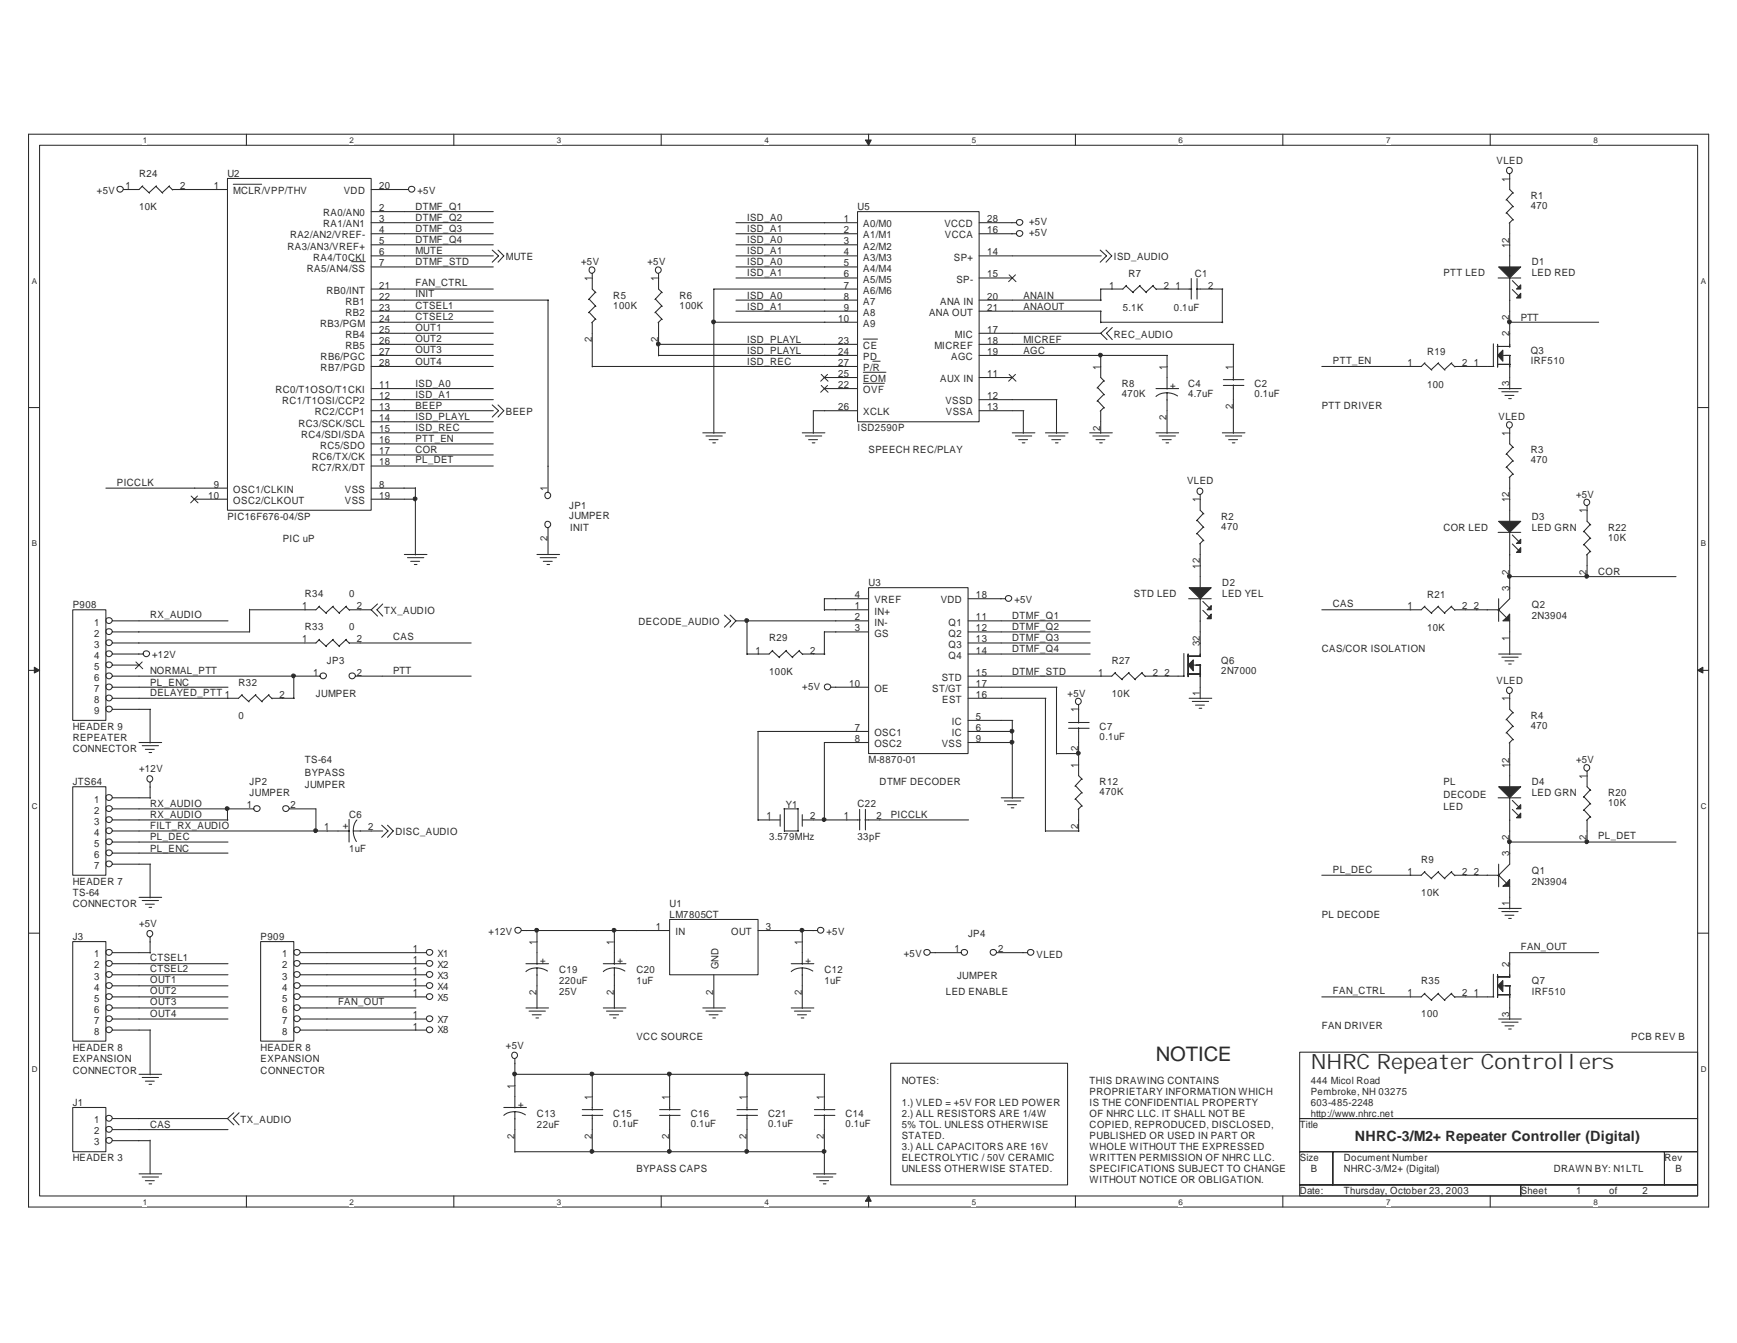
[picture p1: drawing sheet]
<svg xmlns="http://www.w3.org/2000/svg" width="279mm" height="216mm" viewBox="0 0 279 216" stroke-linecap="round" stroke-linejoin="round" font-family="sans-serif">
<path d="M4.6 21.6h270.2v172.4h-270.2zM6.4 23.4h266.7v168.9h-266.7z" fill="none" stroke="#31282a" stroke-width=".17"/>
<g fill="#fff">
<path d="M23 21.8h.6v1.5h-.6z"/>
<path d="M23 192.5h.6v1.5h-.6z"/>
</g>
<path d="M39.6 21.6v1.8M39.6 192.3v1.7" fill="none" stroke="#31282a" stroke-width=".17"/>
<g fill="#fff">
<path d="M56.2 21.8h.7v1.5h-.7z"/>
<path d="M56.2 192.5h.7v1.5h-.7z"/>
</g>
<path d="M73 21.6v1.8M73 192.3v1.7" fill="none" stroke="#31282a" stroke-width=".17"/>
<g fill="#fff">
<path d="M89.6 21.8h.7v1.5h-.7z"/>
<path d="M89.6 192.5h.7v1.5h-.7z"/>
</g>
<path d="M106.4 21.6v1.8M106.4 192.3v1.7" fill="none" stroke="#31282a" stroke-width=".17"/>
<g fill="#fff">
<path d="M123 21.8h.6v1.5h-.6z"/>
<path d="M123 192.5h.6v1.5h-.6z"/>
</g>
<path d="M139.7 21.6v1.8M139.7 192.3v1.7" fill="none" stroke="#31282a" stroke-width=".17"/>
<g fill="#31282a" stroke="#31282a" stroke-width=".16">
<path d="M139.2 22.5h.9l-.4 .9z"/>
<path d="M139.7 192.3l.4 .8h-.9z"/>
</g>
<g fill="#fff">
<path d="M156.3 21.8h.7v1.5h-.7z"/>
<path d="M156.3 192.5h.7v1.5h-.7z"/>
</g>
<path d="M173 21.6v1.8M173 192.3v1.7" fill="none" stroke="#31282a" stroke-width=".17"/>
<g fill="#fff">
<path d="M189.6 21.8h.7v1.5h-.7z"/>
<path d="M189.6 192.5h.7v1.5h-.7z"/>
</g>
<path d="M206.3 21.6v1.8M206.3 192.3v1.7" fill="none" stroke="#31282a" stroke-width=".17"/>
<g fill="#fff">
<path d="M222.9 21.8h.7v1.5h-.7z"/>
<path d="M222.9 192.5h.7v1.5h-.7z"/>
</g>
<path d="M239.7 21.6v1.8M239.7 192.3v1.7" fill="none" stroke="#31282a" stroke-width=".17"/>
<g fill="#fff">
<path d="M256.3 21.8h.7v1.5h-.7z"/>
<path d="M256.3 192.5h.7v1.5h-.7z"/>
<path d="M5.1 44.4h.8v1.5h-.8z"/>
<path d="M273.6 44.4h.7v1.5h-.7z"/>
<path d="M5.1 86.6h.8v1.4h-.8z"/>
<path d="M273.6 86.6h.8v1.4h-.8z"/>
</g>
<path d="M4.6 65.5h1.8M273.1 65.5h1.7" fill="none" stroke="#31282a" stroke-width=".17"/>
<g fill="#fff">
<path d="M5.1 128.8h.9v1.5h-.9z"/>
<path d="M273.6 128.8h.9v1.5h-.9z"/>
</g>
<path d="M4.6 107.8h1.8M273.1 107.8h1.7" fill="none" stroke="#31282a" stroke-width=".17"/>
<g fill="#31282a" stroke="#31282a" stroke-width=".16">
<path d="M5.5 107.3l.9 .5-.9 .4z"/>
<path d="M273.1 107.8l.8-.5v.9z"/>
</g>
<g fill="#fff">
<path d="M5.1 171.1h.9v1.4h-.9z"/>
<path d="M273.6 171.1h.9v1.4h-.9z"/>
</g>
<g fill="none" stroke="#31282a" stroke-width=".17">
<path d="M22.9 30l1.2 1.1M23 29.9l-.6 .6h-2.5M25.1 30l1.1 1.1M25.2 29.9l-1.2 1.1M27.2 30l.6 .6M27.3 29.9l-1.2 1.1M27.7 30.5h8.9M36.6 28.7h23.1v53.3h-23.1zM59.7 35.8h19.6M59.7 30.5h6M59.7 37.6h19.6M59.7 39.4h19.6"/>
<path d="M59.7 34h19.6M118.4 35.8h19.5M118.4 37.6h19.5M118.4 39.4h19.5M137.9 34h19.6v33.8h-19.6zM157.5 35.8h6M157.5 37.6h6M242.3 32.1l1.1 1.2M242.3 34.2l1.1 1.2M242.8 28v2.5l.6 .6M242.8 35.8v7.2M243.3 31l-1.1 1.2"/>
<path d="M243.3 33.2l-1.1 1.1M243.3 35.3l-.5 .6M59.7 57.1h19.6M59.7 58.9h19.6M59.7 46.5h19.6M59.7 41.1h19.6M59.7 42.9h19.6M59.7 48.2h28.5M59.7 55.4h19.6M59.7 50h19.6M59.7 53.6h19.6M59.7 51.8h19.6"/>
<path d="M79.2 40.2l1 .9-1 1.1M80.1 40.2l.9 .9-.9 1.1M88.2 48.2v30.9M94.8 48.1l1.1 1.2M94.8 50.2l1.1 1.2M95.3 44v2.5l.6 .6M95.3 51.8v7.2M95.3 58.9h42.6M95.8 47l-1.1 1.2M95.8 49.2l-1.1 1.1M95.8 51.3l-.6 .6M105.4 48.1l1.1 1.2"/>
<path d="M105.4 50.2l1.1 1.2M105.9 44v2.5l.6 .6M105.9 51.8v5.4M105.9 57.1h32M105.9 55.4h32M106.4 47l-1.1 1.2M106.4 49.2l-1.1 1.1M106.4 51.3l-.6 .6M114.8 51.8h23.1M118.4 41.1h19.5M118.4 42.9h19.5M118.4 44.7h19.5"/>
<path d="M118.4 48.2h19.5M118.4 50h19.5M137.9 46.5h-23.1v23.2M157.5 57.1h30.3M157.5 41.1h19.6M157.5 44.7h5.3M157.5 48.2h19.6M157.5 55.4h41M157.5 50h19.6M157.5 53.6h19.6M177 40.2l1 .9-1 1.1M177.1 57.1v3.6l.5 .6"/>
<path d="M177.1 50v1.9M177.1 51.8h19.6M177.9 40.2l.9 .9-.9 1.1M178.1 52.6l-1 1 1 1M178.9 52.6l-.9 1 .9 1M181.1 46l1.2 1.1M181.2 45.9l-.6 .6h-3.5v1.8M183.3 46l1.1 1.1M183.4 45.9l-1.2 1.1M185.4 46l.6 .6M185.5 45.9l-1.2 1.1M185.9 46.5h5.8"/>
<path d="M187.7 57.1v5.5M191.6 44.8v3.3M192.5 46.5h4.2M192.5 44.8v3.3M196.6 46.5v5.4M198.4 55.4v5.7M229.1 58.4l1.2 1.1M229.2 58.3l-.6 .6h-16M231.3 58.4l1.1 1.1M231.4 58.3l-1.2 1.1M233.4 58.4l.6 .6M233.5 58.3l-1.2 1.1"/>
<path d="M233.9 58.9h6.4M240.2 55.3v3.6M240.8 55.7h2M240.9 55.4v3.6M240.9 58.6h2M241 44.7h3.6M241.7 57.1h1.2M242.8 44.7v11.1M242.8 57.1v5.5M242.8 51.8h14.3M243.3 45.1l1 1M243.3 46.6l1 1"/>
<path d="M17 78.5h19.6M59.7 69.6h19.6M59.7 62.5h19.6M59.7 66h19.6M59.7 64.2h19.6M59.7 78.5h7.1M59.7 67.8h19.6M59.7 71.4h19.6M59.7 73.1h19.6M59.7 74.9h19.6M66.8 78.4v10.8M79.2 65.1l1 .9-1 1"/>
<path d="M80.1 65.1l.9 .9-.9 1M113 69.6h3.7M113.6 70.1h2.6M114.1 70.7h1.4M114.7 71.2h.4M129 69.6h3.7M129.6 70.1h2.6M130.1 70.7h1.4M130.7 71.2h.4M132.6 62.5h5.3M132.6 60.7h5.3M137.9 66h-7.1v3.7"/>
<path d="M157.5 66h7.2M157.5 64.2h12.5M157.5 60.7h5.3M162.8 69.6h3.7M163.3 70.1h2.7M163.8 70.7h1.5M164.4 71.2h.5M164.6 66v3.7M168.2 69.6h3.6M168.7 70.1h2.6M169.2 70.7h1.4M169.8 71.2h.4"/>
<path d="M169.9 64.2v5.5M175.3 69.6h3.6M175.8 70.1h2.6M176.3 70.7h1.4M176.5 62.3l1.1 1.2M176.5 64.4l1.1 1.2M176.9 71.2h.4M177.1 66v3.7M177.6 61.2l-1.1 1.2M177.6 63.4l-1.1 1.1M177.6 65.5l-.6 .6M185.9 69.6h3.7"/>
<path d="M185.9 62.5h3.7M186.5 70.1h2.6M187 70.7h1.4M187.6 71.2h.4M187.7 63.1v6.6M189.4 63.7a3 3 0 0 0-3.5 0M193.1 79.6v2.4l.5 .6M196.6 69.6h3.7M196.8 62h3.3M196.8 61h3.3M197.1 70.1h2.6M197.6 70.7h1.5"/>
<path d="M198.2 71.2h.4M198.4 61.9v7.8M241.1 62.5h3.6M241.6 63h2.6M242.1 63.6h1.4M242.3 73l1.1 1.2M242.3 75.1l1.1 1.2M242.7 64.1h.4M242.8 68.9v2.5l.6 .6M242.8 76.7v7.2M243.3 71.9l-1.1 1.2M243.3 74.1l-1.1 1.1"/>
<path d="M243.3 76.2l-.5 .6M11.7 98h5.3v17.8h-5.3zM18.1 99.8h18.6M31.3 80.3h5.3M40.1 97.9v3.7h-22M51.3 97.5l1.2 1.1M51.4 97.4l-.6 .6h-10.7M53.5 97.5l1.1 1.1M53.6 97.4l-1.2 1.1M55.6 97.5l.6 .6M55.7 97.4l-1.2 1.1M56.1 98h3.7"/>
<path d="M59.7 80.3h7.2M60.7 97.1l-1 .9 1 1M61.6 97.1l-1 .9 1 1M65 89.1h3.7M65.5 89.6h2.7M66.1 90.2h1.4M66.6 90.7h.5M86.4 89.1h3.6M86.9 89.6h2.6M87.4 90.2h1.4M88 90.7h.4M88.2 84.9v4.2"/>
<path d="M116.5 98.9l1 .9-1 1M117.4 98.9l1 .9M118.4 99.8l-1 1M118.4 99.8h21.3M120.2 99.8v5.4M132.6 98h7.1M139.7 94.5h16v26.6h-16zM139.7 96.3h-7.1v1.8M155.7 96.3h6M155.7 99.8h19.7M191.2 96.3h3.6M192.5 83.6l1.1 1.2"/>
<path d="M192.5 85.8l1.1 1.1M193.1 87.4v7.2M193.1 96.3v9.3M193.5 96.7l1 1M193.5 98.1l1 1M193.6 82.5l-1.1 1.2M193.6 84.7l-1.1 1.1M193.6 86.9l-.6 .5M229.1 97.5l1.2 1.1M229.2 97.4l-.6 .6h-16M231.3 97.5l1.1 1.1M231.4 97.4l-1.2 1.1"/>
<path d="M233.4 97.5l.6 .6M233.5 97.4l-1.2 1.1M233.9 98h7.2l1.3 1.4M241 85.6h3.6M241.1 96.3v3.6M242.8 85.6v10.7l-1.8 1.8M242.8 99.8v5.4M242.8 92.7h26.8M243.3 86l1 1M243.3 87.4l1 1.1M254.8 85.4l1.1 1.2M254.8 87.5l1.1 1.2"/>
<path d="M255.3 81.4v2.4l.6 .6M255.3 89.1v3.7M255.8 84.3l-1.1 1.2M255.8 86.5l-1.1 1.1M255.8 88.6l-.6 .6M18.1 105.1h4.9M18.1 110.5h18.6M18.1 108.7h33.4M18.1 106.9h4.3M18.1 114h6.1M22.4 119.4h3.6M22.9 119.9h2.6"/>
<path d="M24.1 114v5.5M38.9 111.7l1.2 1.1M39 111.7l-.6 .6h-20.3M41.1 111.7l1.1 1.1M41.2 111.7l-1.2 1.1M43.2 111.7l.6 .6M43.3 111.7l-1.2 1.1M43.7 112.3h3.6M47.3 108.6v3.7M51.3 102.9l1.2 1.1M51.4 102.8l-.6 .6h-32.7M53.5 102.9l1.1 1.1"/>
<path d="M53.6 102.8l-1.2 1.1M55.6 102.9l.6 .5M55.7 102.8l-1.2 1.1M56.1 103.4h19.7M57.2 108.7h18.6M124.2 104.6l1.2 1.1M124.3 104.5l-.6 .6h-3.5M126.4 104.6l1.1 1.1M126.5 104.5l-1.2 1.2M128.5 104.6l.6 .6M128.6 104.5l-1.2 1.2M129 105.1h3.7"/>
<path d="M133.7 110.5h6M139.7 119.4h-7.1v12.5M139.7 117.6h-17.8v14.3M139.7 101.6h-7.1v3.6M155.7 112.3h12.5M155.7 119.4h7.2M155.7 105.1h19.7M155.7 110.5h14.3M155.7 103.4h19.7M155.7 117.6h7.2M155.7 101.6h19.7M155.7 115.8h7.2"/>
<path d="M162.8 115.8v12.5M168.2 112.3v21.4M169.9 110.5v10.7M171.9 117.1h3.3M171.9 116.1h3.3M173.5 113.4v2.8M173.5 117v7.7l.6 .6M179.3 108.2l1.2 1.1M179.4 108.1l-.6 .6h-23.1M181.5 108.2l1.1 1.1M181.6 108.1l-1.2 1.1M183.7 108.2l.5 .6"/>
<path d="M183.7 108.1l-1.1 1.1M184.2 108.7h6.3M190.4 105.1v3.6M191 105.5h2.1M191.1 105.1v3.7M191.1 108.4h2M191.3 112.3h3.6M191.8 112.8h2.6M192 106.9h1.1M192.3 113.4h1.4M192.9 113.9h.4M193.1 106.9v5.4"/>
<path d="M241.1 105.1h3.6M241.6 105.7h2.6M242.1 106.2h1.4M242.3 115.6l1.1 1.2M242.3 117.8l1.1 1.1M242.7 106.8h.4M242.8 111.6v2.4l.6 .6M242.8 119.4v7.2M243.3 114.5l-1.1 1.2M243.3 116.7l-1.1 1.1M243.3 118.9l-.5 .6M11.7 126.5h5.3v14.2h-5.3z"/>
<path d="M18.1 128.3h6.1M18.1 131.8h18.6M18.1 130h22.7M18.1 133.6h38.1M18.1 135.4h18.6M18.1 137.1h18.6M18.1 138.9h6.1M23.4 120.5h1.4M24 121h.4M24.1 125.8v2.5M24.1 138.9v5.4M36.6 130v1.9"/>
<path d="M46.6 130h4.2v3.7M56.1 131.7v3.7M56.8 133.6h4.8M57.4 131.8a3 3 0 0 0-.1 3.5M61.4 132.7l1 .9-1 1M62.3 132.7l1 .9-1 1M121.9 131.8h3.6M125.5 131v1.8M126.1 130h2.3M126.2 133.6h2.3M126.2 130v3.7M128.4 129.9v3.7"/>
<path d="M129 131.8h9.4M129 131v1.8M138.3 130.1v3.3M139.1 131.8h16.7M139.2 130.1v3.3M161.1 128.3h3.6M161.6 128.8h2.6M162.1 129.4h1.4M162.7 129.9h.4M168.2 133.6h5.4M169.9 121.1h3.7M173 126.3l1.1 1.2"/>
<path d="M173 128.4l1.1 1.2M173.5 130v3.7M174 125.2l-1.1 1.2M174 127.4l-1.1 1.1M174 129.5l-.6 .6M241 128.3h3.6M241.1 138.9v3.7M242.8 128.3v10.6l-1.8 1.9M242.8 135.4h26.8M243.3 128.7l1 1M243.3 130.1l1 1M254.8 128.1l1.1 1.2"/>
<path d="M254.8 130.2l1.1 1.2M255.3 124v2.5l.6 .6M255.3 131.8v3.7M255.8 127l-1.1 1.2M255.8 129.2l-1.1 1.1M255.8 131.3l-.6 .6M4.6 150h1.8M11.7 151.4h5.3v16h-5.3zM18.1 153.1h6.1M18.1 156.7h18.6M18.1 154.9h18.6M18.1 158.5h18.6"/>
<path d="M22.4 144.3h3.6M22.9 144.8h2.6M23.4 145.4h1.4M24 145.9h.4M24.1 150.7v2.5M41.9 151.4h5.4v16h-5.4zM48.4 153.1h20.2M48.4 156.7h20.2M48.4 154.9h20.2M48.4 158.5h20.2M83.9 149.6h23.8M84.6 154.9h3.6"/>
<path d="M86.4 149.6v5.4M86.4 155.6v6.5M88.1 156.1a3 3 0 0 0-3.5 .1M97 154.9h3.7M98.8 149.6v5.4M98.8 155.6v6.5M100.5 156.1a3 3 0 0 0-3.5 .1M107.7 147.8h14.2v8.9h-14.2zM114.8 156.7v5.3M121.9 149.6h9.6M127.3 154.9h3.6M129 149.6v5.4"/>
<path d="M129 155.6v6.5M130.7 156.1a3 3 0 0 0-3.4 .1M149.7 153.1h4.9M160.4 153.1h4.9M229.1 140.2l1.2 1.1M229.1 159.8l1.2 1.1M229.2 140.1l-.6 .6h-16M229.2 159.7l-.6 .6h-16M231.3 140.2l1.1 1.1M231.3 159.8l1.1 1.1M231.4 140.1l-1.2 1.1M231.4 159.7l-1.2 1.1"/>
<path d="M233.4 140.2l.6 .6M233.4 159.8l.6 .5M233.5 140.1l-1.2 1.1M233.5 159.7l-1.2 1.1M233.9 140.7h7.2l1.3 1.4M240.2 156.6v3.7M240.8 157h2M240.9 156.7v3.6M240.9 159.9h2M241.1 146h3.6M241.6 146.5h2.6M241.7 158.5h1.2"/>
<path d="M242.1 147.1h1.4M242.7 147.6h.4M242.8 142.5v3.6M242.8 158.5v5.4M257.1 153.1h-14.3v4M273.1 150h1.7M11.7 178h5.3v7.2h-5.3zM18.1 162h18.6M18.1 163.8h18.6M18.1 179.8h18.5M18.1 160.3h18.6M18.1 165.6h6.1"/>
<path d="M22.4 172.7h3.6M22.9 173.2h2.6M23.4 173.8h1.4M24 174.3h.4M24.1 165.6v7.2M36.6 179.8l1 1M37.6 178.9l-1 .9M38.5 178.9l-1 .9 1 1M48.4 162h18.5M48.4 163.8h20.2M48.4 160.3h20.2M48.4 165.6h20.2"/>
<path d="M81 178h3.7M82.8 170.3v7.8M82.8 178.7v6.5M82.8 172.7h49.9M84.5 179.2a3 3 0 0 0-3.5 .1M84.6 162h3.6M85.1 162.5h2.6M85.6 163.1h1.5M86.2 163.6h.4M93.7 179.3h3.3M93.7 178.4h3.3M95.3 172.7v5.8"/>
<path d="M95.3 179.2v6M97 162h3.7M97.6 162.5h2.6M98.1 163.1h1.4M98.7 163.6h.4M106.1 179.3h3.3M106.1 178.4h3.3M107.7 172.7v5.8M107.7 179.2v6M113 162h3.7M113.6 162.5h2.6M114.1 163.1h1.4"/>
<path d="M114.7 163.6h.4M118.5 179.3h3.3M118.5 178.4h3.3M120.2 172.7v5.8M120.2 179.2v6M127.3 162h3.6M127.8 162.5h2.6M128.3 163.1h1.4M128.9 163.6h.4M131 179.3h3.3M131 178.4h3.3M132.6 172.7v5.8"/>
<path d="M132.6 179.2v9.6M143.3 170.9h28.4v19.6h-28.4zM209.1 169.2h64v10.6h-64zM209.1 179.8h64v5.4h-64zM233.9 160.3h6.4M241.1 163.8h3.6M241.6 164.3h2.6M242.1 164.9h1.4M242.7 165.4h.4M18.1 181.6h18.6M18.1 183.4h6M22.4 188.7h3.6"/>
<path d="M22.9 189.2h2.6M23.4 189.8h1.4M24 190.3h.4M24.1 183.3v5.4M82.8 185.2h49.9M130.8 188.7h3.7M131.3 189.2h2.7M131.8 189.8h1.5M132.4 190.3h.5M209.1 185.2h5.3v5.3h-5.3zM209.1 190.5h35.5v1.8h-35.5zM214.4 185.2h53.3v5.3h-53.3z"/>
<path d="M244.6 190.5h28.5v1.8h-28.5zM267.7 185.2h5.4v5.3h-5.4z"/>
<circle cx="19.3" cy="30.4" r=".5"/>
<circle cx="66.2" cy="30.4" r=".5"/>
<circle cx="164" cy="37.5" r=".5"/>
<circle cx="164" cy="35.7" r=".5"/>
<circle cx="242.8" cy="27.4" r=".5"/>
<circle cx="95.2" cy="43.4" r=".5"/>
<circle cx="105.9" cy="43.4" r=".5"/>
<circle cx="88.1" cy="79.6" r=".5"/>
<circle cx="193" cy="79" r=".5"/>
<circle cx="242.8" cy="68.3" r=".5"/>
<circle cx="17.6" cy="99.8" r=".5"/>
<circle cx="88.1" cy="84.3" r=".5"/>
<circle cx="162.2" cy="96.2" r=".5"/>
<circle cx="255.2" cy="80.7" r=".5"/>
<circle cx="17.6" cy="114" r=".5"/>
<circle cx="17.6" cy="108.6" r=".5"/>
<circle cx="17.6" cy="112.2" r=".5"/>
<circle cx="17.6" cy="101.5" r=".5"/>
<circle cx="17.6" cy="106.9" r=".5"/>
<circle cx="17.6" cy="103.3" r=".5"/>
<circle cx="17.6" cy="105.1" r=".5"/>
<circle cx="17.6" cy="110.4" r=".5"/>
<circle cx="23.6" cy="105.1" r=".5"/>
<circle cx="52" cy="108.6" r=".5"/>
<circle cx="56.7" cy="108.6" r=".5"/>
<circle cx="133.1" cy="110.4" r=".5"/>
<circle cx="173.4" cy="112.8" r=".5"/>
<circle cx="242.8" cy="111" r=".5"/>
<circle cx="17.6" cy="131.8" r=".5"/>
<circle cx="17.6" cy="138.9" r=".5"/>
<circle cx="17.6" cy="133.5" r=".5"/>
<circle cx="17.6" cy="130" r=".5"/>
<circle cx="17.6" cy="137.1" r=".5"/>
<circle cx="17.6" cy="135.3" r=".5"/>
<circle cx="17.6" cy="128.2" r=".5"/>
<circle cx="24.1" cy="125.2" r=".5"/>
<circle cx="41.3" cy="130" r=".5"/>
<circle cx="46" cy="130" r=".5"/>
<circle cx="255.2" cy="123.4" r=".5"/>
<circle cx="17.6" cy="153.1" r=".5"/>
<circle cx="17.6" cy="158.4" r=".5"/>
<circle cx="17.6" cy="156.7" r=".5"/>
<circle cx="17.6" cy="154.9" r=".5"/>
<circle cx="24.1" cy="150.1" r=".5"/>
<circle cx="47.8" cy="153.1" r=".5"/>
<circle cx="47.8" cy="158.4" r=".5"/>
<circle cx="47.8" cy="156.7" r=".5"/>
<circle cx="47.8" cy="154.9" r=".5"/>
<circle cx="69.1" cy="153.1" r=".5"/>
<circle cx="69.1" cy="158.4" r=".5"/>
<circle cx="69.1" cy="156.7" r=".5"/>
<circle cx="69.1" cy="154.9" r=".5"/>
<circle cx="83.3" cy="149.5" r=".5"/>
<circle cx="132" cy="149.5" r=".5"/>
<circle cx="149.1" cy="153.1" r=".5"/>
<circle cx="155.1" cy="153.1" r=".5"/>
<circle cx="159.8" cy="153.1" r=".5"/>
<circle cx="165.8" cy="153.1" r=".5"/>
<circle cx="17.6" cy="165.5" r=".5"/>
<circle cx="17.6" cy="163.8" r=".5"/>
<circle cx="17.6" cy="162" r=".5"/>
<circle cx="17.6" cy="179.8" r=".5"/>
<circle cx="17.6" cy="160.2" r=".5"/>
<circle cx="47.8" cy="165.5" r=".5"/>
<circle cx="47.8" cy="163.8" r=".5"/>
<circle cx="47.8" cy="162" r=".5"/>
<circle cx="47.8" cy="160.2" r=".5"/>
<circle cx="69.1" cy="163.8" r=".5"/>
<circle cx="69.1" cy="165.5" r=".5"/>
<circle cx="69.1" cy="160.2" r=".5"/>
<circle cx="82.7" cy="169.6" r=".5"/>
<circle cx="17.6" cy="181.5" r=".5"/>
<circle cx="17.6" cy="183.3" r=".5"/>
</g>
<g fill="#31282a" stroke="#31282a" stroke-width=".17">
<path d="M241.1 83.8h3.5l-1.8 1.8z" fill-rule="evenodd"/>
<path d="M243.9 87.4l.7-.7v.7z" fill-rule="evenodd"/>
<path d="M244.6 88v.8h-.7z" fill-rule="evenodd"/>
<path d="M242.8 98.7v1.1h-1.1z" fill-rule="evenodd"/>
<path d="M191.1 106.9l.9-.8v1.8z" fill-rule="evenodd"/>
<path d="M242.8 141.4v1.1h-1.1z" fill-rule="evenodd"/>
<path d="M241.7 56.3v1.8l-.8-1z" fill-rule="evenodd"/>
<path d="M191.3 94.5h3.5l-1.7 1.8z" fill-rule="evenodd"/>
<path d="M194.2 98l.6-.6v.6z" fill-rule="evenodd"/>
<path d="M194.8 98.7v.8h-.6z" fill-rule="evenodd"/>
<path d="M241.7 157.6v1.8l-.8-.9z" fill-rule="evenodd"/>
<path d="M241.1 42.9h3.5l-1.8 1.8z" fill-rule="evenodd"/>
<path d="M243.9 46.5l.7-.7v.7z" fill-rule="evenodd"/>
<path d="M244.6 47.1v.8h-.7z" fill-rule="evenodd"/>
<path d="M241.1 126.5h3.5l-1.8 1.8z" fill-rule="evenodd"/>
<path d="M243.9 130l.7-.6v.6z" fill-rule="evenodd"/>
<path d="M244.6 130.7v.8h-.7z" fill-rule="evenodd"/>
<circle cx="177" cy="57.1" r=".31"/>
<circle cx="120.1" cy="99.8" r=".31"/>
<circle cx="132.5" cy="131.8" r=".31"/>
<circle cx="105.9" cy="55.3" r=".31"/>
<circle cx="50.8" cy="133.5" r=".31"/>
<circle cx="173.4" cy="121.1" r=".31"/>
<circle cx="47.2" cy="108.6" r=".31"/>
<circle cx="98.8" cy="149.5" r=".31"/>
<circle cx="86.3" cy="149.5" r=".31"/>
<circle cx="114.8" cy="51.7" r=".31"/>
<circle cx="36.5" cy="130" r=".31"/>
<circle cx="162.8" cy="119.3" r=".31"/>
<circle cx="120.1" cy="185.1" r=".31"/>
<circle cx="255.2" cy="135.3" r=".31"/>
<circle cx="242.8" cy="135.3" r=".31"/>
<circle cx="129" cy="149.5" r=".31"/>
<circle cx="162.8" cy="117.5" r=".31"/>
<circle cx="242.8" cy="92.6" r=".31"/>
<circle cx="242.8" cy="51.7" r=".31"/>
<circle cx="95.2" cy="185.1" r=".31"/>
<circle cx="107.7" cy="185.1" r=".31"/>
<circle cx="95.2" cy="172.7" r=".31"/>
<circle cx="107.7" cy="172.7" r=".31"/>
<circle cx="66.8" cy="80.2" r=".31"/>
<circle cx="120.1" cy="172.7" r=".31"/>
<circle cx="132.5" cy="185.1" r=".31"/>
<circle cx="82.8" cy="172.7" r=".31"/>
<circle cx="255.2" cy="92.6" r=".31"/>
</g>
<g fill="none" stroke="#31282a" stroke-width=".16">
<path d="M37.5 29.6h4.6M56.6 42.1h2.2M138.9 54.5h2.3M138.9 59.8h3.6M140.4 58.1h1.2M162.3 44.2l1.1 1.1M163.3 44.2l-1.1 1.1M30.7 79.7l1.1 1.1M31.8 79.7l-1.1 1.1M132.1 60.2l1.1 1.1M132.1 62l1.1 1.1M133.1 60.2l-1.1 1.1"/>
<path d="M133.1 62l-1.1 1.1M138.9 61.6h3.4M162.3 60.2l1.1 1.1M163.3 60.2l-1.1 1.1M21.9 106.4l1.1 1.1M22.9 106.4l-1.1 1.1"/>
</g>
<text font-size="3.4" fill="#31282a" x="210.8" y="171.9">NHRC Repeater Controllers</text>
<text font-size="3.2" fill="#31282a" x="185.9" y="170.6">NOTICE</text>
<text font-size="2.3" fill="#31282a" x="217.9" y="183.4">NHRC-3/M2+ Repeater Controller (Digital)</text>
<g font-size="1.6" fill="#31282a">
<text x="22.4" y="28.4">R24</text>
<text x="36.6" y="28.4">U2</text>
<text x="240.7" y="26.3">VLED</text>
<text x="242.8" y="29.2" transform="rotate(-90 242.8 29.2)">1</text>
<text x="15.6" y="31.1">+5V</text>
<text x="20.2" y="30.4">1</text>
<text x="22.4" y="33.8">10K</text>
<text x="29" y="30.4">2</text>
<text x="34.4" y="30.4">1</text>
<text x="37.5" y="31.2">MCLR/VPP/THV</text>
<text x="52" y="34.8">RA0/AN0</text>
<text x="55.3" y="31.2">VDD</text>
<text x="61" y="33.9">2</text>
<text x="61" y="35.7">3</text>
<text x="61" y="30.4">20</text>
<text x="66.8" y="33.8">DTMF_Q1</text>
<text x="66.8" y="35.5">DTMF_Q2</text>
<text x="67.2" y="31.1">+5V</text>
<text x="120.2" y="35.5">ISD_A0</text>
<text x="135.7" y="35.7">1</text>
<text x="137.9" y="33.8">U5</text>
<text x="158.8" y="35.7">28</text>
<text x="246.2" y="32">R1</text>
<text x="246.2" y="33.6">470</text>
<text x="46.2" y="40.1">RA3/AN3/VREF+</text>
<text x="46.7" y="38.3">RA2/AN2/VREF-</text>
<text x="50.4" y="41.9">RA4/T0CKI</text>
<text x="52" y="36.6">RA1/AN1</text>
<text x="61" y="37.5">4</text>
<text x="61" y="39.3">5</text>
<text x="61" y="41">6</text>
<text x="66.8" y="37.3">DTMF_Q3</text>
<text x="66.8" y="39.1">DTMF_Q4</text>
<text x="66.8" y="40.9">MUTE</text>
<text x="81.4" y="41.8">MUTE</text>
<text x="120.2" y="39.1">ISD_A0</text>
<text x="120.2" y="37.3">ISD_A1</text>
<text x="120.2" y="40.9">ISD_A1</text>
<text x="135.7" y="37.5">2</text>
<text x="135.7" y="39.3">3</text>
<text x="135.7" y="41">4</text>
<text x="138.9" y="36.6">A0/M0</text>
<text x="138.9" y="38.3">A1/M1</text>
<text x="138.9" y="40.1">A2/M2</text>
<text x="138.9" y="41.9">A3/M3</text>
<text x="151.9" y="36.6">VCCD</text>
<text x="152" y="38.3">VCCA</text>
<text x="153.4" y="41.9">SP+</text>
<text x="158.8" y="37.5">16</text>
<text x="158.8" y="41">14</text>
<text x="165.5" y="36.2">+5V</text>
<text x="165.5" y="38">+5V</text>
<text x="179.2" y="41.8">ISD_AUDIO</text>
<text x="242.8" y="39.9" transform="rotate(-90 242.8 39.9)">12</text>
<text x="49.4" y="43.7">RA5/AN4/SS</text>
<text x="52.5" y="47.2">RB0/INT</text>
<text x="61" y="46.4">21</text>
<text x="61" y="42.8">7</text>
<text x="66.8" y="42.7">DTMF_STD</text>
<text x="66.8" y="46">FAN_CTRL</text>
<text x="66.8" y="47.8">INIT</text>
<text x="93.5" y="42.7">+5V</text>
<text x="95.2" y="45.2" transform="rotate(-90 95.2 45.2)">1</text>
<text x="98.7" y="48">R5</text>
<text x="104.2" y="42.7">+5V</text>
<text x="105.8" y="45.2" transform="rotate(-90 105.8 45.2)">1</text>
<text x="109.3" y="48">R6</text>
<text x="120.2" y="42.7">ISD_A0</text>
<text x="120.2" y="48">ISD_A0</text>
<text x="120.2" y="44.4">ISD_A1</text>
<text x="135.7" y="42.8">5</text>
<text x="135.7" y="44.6">6</text>
<text x="135.7" y="46.4">7</text>
<text x="138.9" y="43.7">A4/M4</text>
<text x="138.9" y="45.5">A5/M5</text>
<text x="138.9" y="47.2">A6/M6</text>
<text x="153.9" y="45.5">SP-</text>
<text x="158.8" y="44.6">15</text>
<text x="164.6" y="48">ANAIN</text>
<text x="178.4" y="46.4">1</text>
<text x="181.5" y="44.6">R7</text>
<text x="187.2" y="46.4">2</text>
<text x="189.1" y="46.4">1</text>
<text x="192.2" y="44.6">C1</text>
<text x="194.3" y="46.4">2</text>
<text x="232.2" y="44.4">PTT LED</text>
<text x="246.4" y="42.7">D1</text>
<text x="246.4" y="44.4">LED RED</text>
<text x="51.5" y="52.6">RB3/PGM</text>
<text x="55.6" y="49">RB1</text>
<text x="55.6" y="50.8">RB2</text>
<text x="61" y="48.2">22</text>
<text x="61" y="49.9">23</text>
<text x="61" y="51.7">24</text>
<text x="61" y="53.5">25</text>
<text x="66.8" y="49.6">CTSEL1</text>
<text x="66.8" y="51.4">CTSEL2</text>
<text x="66.8" y="53.2">OUT1</text>
<text x="98.7" y="49.6">100K</text>
<text x="109.3" y="49.6">100K</text>
<text x="120.2" y="49.8">ISD_A1</text>
<text x="134.8" y="51.7">10</text>
<text x="135.7" y="48.2">8</text>
<text x="135.7" y="49.9">9</text>
<text x="138.9" y="50.8">A8</text>
<text x="138.9" y="52.6">A9</text>
<text x="138.9" y="49">A7</text>
<text x="149.5" y="50.8">ANA OUT</text>
<text x="151.2" y="49">ANA IN</text>
<text x="158.8" y="48.2">20</text>
<text x="158.8" y="49.9">21</text>
<text x="158.8" y="53.5">17</text>
<text x="164.6" y="49.8">ANAOUT</text>
<text x="180.6" y="49.9">5.1K</text>
<text x="188.8" y="49.9">0.1uF</text>
<text x="242.8" y="51.5" transform="rotate(-90 242.8 51.5)">2</text>
<text x="244.6" y="51.5">PTT</text>
<text x="51.6" y="57.9">RB6/PGC</text>
<text x="51.6" y="59.7">RB7/PGD</text>
<text x="55.6" y="54.3">RB4</text>
<text x="55.6" y="56.1">RB5</text>
<text x="61" y="55.3">26</text>
<text x="61" y="57.1">27</text>
<text x="61" y="58.8">28</text>
<text x="66.8" y="56.7">OUT3</text>
<text x="66.8" y="58.7">OUT4</text>
<text x="66.8" y="54.9">OUT2</text>
<text x="95.2" y="55" transform="rotate(-90 95.2 55)">2</text>
<text x="105.8" y="55" transform="rotate(-90 105.8 55)">2</text>
<text x="120.2" y="55.1">ISD_PLAYL</text>
<text x="120.2" y="56.9">ISD_PLAYL</text>
<text x="120.2" y="58.7">ISD_REC</text>
<text x="134.8" y="55.3">23</text>
<text x="134.8" y="57.1">24</text>
<text x="134.8" y="58.8">27</text>
<text x="138.9" y="57.9">PD</text>
<text x="138.9" y="59.7">P/R</text>
<text x="138.9" y="56.1">CE</text>
<text x="150.3" y="56.1">MICREF</text>
<text x="153" y="57.9">AGC</text>
<text x="153.6" y="54.3">MIC</text>
<text x="158.8" y="55.3">18</text>
<text x="158.8" y="57.1">19</text>
<text x="164.6" y="55.1">MICREF</text>
<text x="164.6" y="56.9">AGC</text>
<text x="177" y="59.4" transform="rotate(-90 177 59.4)">1</text>
<text x="179.2" y="54.3">REC_AUDIO</text>
<text x="187.6" y="59.4" transform="rotate(-90 187.6 59.4)">1</text>
<text x="198.3" y="59.4" transform="rotate(-90 198.3 59.4)">1</text>
<text x="214.4" y="58.5">PTT_EN</text>
<text x="226.4" y="58.8">1</text>
<text x="229.5" y="57.1">R19</text>
<text x="235.2" y="58.8">2</text>
<text x="237.1" y="58.8">1</text>
<text x="242.8" y="54.1" transform="rotate(-90 242.8 54.1)">2</text>
<text x="246.2" y="56.9">Q3</text>
<text x="246.2" y="58.5">IRF510</text>
<text x="44.3" y="63.2">RC0/T1OSO/T1CKI</text>
<text x="45.4" y="65">RC1/T1OSI/CCP2</text>
<text x="61" y="62.4">11</text>
<text x="61" y="64.2">12</text>
<text x="61" y="65.9">13</text>
<text x="66.8" y="62.2">ISD_A0</text>
<text x="66.8" y="65.8">BEEP</text>
<text x="66.8" y="64">ISD_A1</text>
<text x="134.8" y="65.9">26</text>
<text x="134.8" y="60.6">25</text>
<text x="134.8" y="62.4">22</text>
<text x="138.9" y="61.5">EOM</text>
<text x="138.9" y="63.2">OVF</text>
<text x="151.2" y="61.5">AUX IN</text>
<text x="152.1" y="65">VSSD</text>
<text x="158.8" y="64.2">12</text>
<text x="158.8" y="65.9">13</text>
<text x="158.8" y="60.6">11</text>
<text x="180.4" y="62.2">R8</text>
<text x="180.4" y="63.8">470K</text>
<text x="188.2" y="62.6">+</text>
<text x="191.1" y="62.2">C4</text>
<text x="191.1" y="63.8">4.7uF</text>
<text x="198.3" y="65.7" transform="rotate(-90 198.3 65.7)">2</text>
<text x="201.8" y="62.2">C2</text>
<text x="201.8" y="63.8">0.1uF</text>
<text x="212.6" y="65.8">PTT DRIVER</text>
<text x="229.5" y="62.4">100</text>
<text x="242.8" y="62.1" transform="rotate(-90 242.8 62.1)">3</text>
<text x="48" y="68.6">RC3/SCK/SCL</text>
<text x="48.4" y="70.3">RC4/SDI/SDA</text>
<text x="50.6" y="66.8">RC2/CCP1</text>
<text x="61" y="67.7">14</text>
<text x="61" y="69.5">15</text>
<text x="61" y="71.3">16</text>
<text x="66.8" y="71.1">PTT_EN</text>
<text x="66.8" y="67.6">ISD_PLAYL</text>
<text x="66.8" y="69.3">ISD_REC</text>
<text x="81.4" y="66.7">BEEP</text>
<text x="137.9" y="69.3">ISD2590P</text>
<text x="138.9" y="66.8">XCLK</text>
<text x="152.2" y="66.8">VSSA</text>
<text x="177" y="69.2" transform="rotate(-90 177 69.2)">2</text>
<text x="187.6" y="67.5" transform="rotate(-90 187.6 67.5)">2</text>
<text x="241.1" y="67.6">VLED</text>
<text x="242.8" y="70.1" transform="rotate(-90 242.8 70.1)">1</text>
<text x="50.1" y="75.7">RC7/RX/DT</text>
<text x="50.2" y="73.9">RC6/TX/CK</text>
<text x="51.5" y="72.1">RC5/SDO</text>
<text x="61" y="73.1">17</text>
<text x="61" y="74.8">18</text>
<text x="66.8" y="72.9">COR</text>
<text x="66.8" y="74.5">PL_DET</text>
<text x="139.7" y="72.9">SPEECH REC/PLAY</text>
<text x="190.9" y="77.9">VLED</text>
<text x="246.2" y="72.9">R3</text>
<text x="246.2" y="74.5">470</text>
<text x="18.8" y="78">PICCLK</text>
<text x="33.5" y="80.2">10</text>
<text x="34.4" y="78.4">9</text>
<text x="36.6" y="83.6">PIC16F676-04/SP</text>
<text x="37.5" y="81">OSC2/CLKOUT</text>
<text x="37.5" y="79.2">OSC1/CLKIN</text>
<text x="55.5" y="81">VSS</text>
<text x="55.5" y="79.2">VSS</text>
<text x="61" y="78.4">8</text>
<text x="61" y="80.2">19</text>
<text x="88.1" y="79" transform="rotate(-90 88.1 79)">1</text>
<text x="91.5" y="81.8">JP1</text>
<text x="91.5" y="83.4">JUMPER</text>
<text x="193" y="80.8" transform="rotate(-90 193 80.8)">1</text>
<text x="196.4" y="83.6">R2</text>
<text x="242.8" y="80.8" transform="rotate(-90 242.8 80.8)">12</text>
<text x="246.4" y="83.6">D3</text>
<text x="253.5" y="80">+5V</text>
<text x="255.2" y="82.5" transform="rotate(-90 255.2 82.5)">1</text>
<text x="45.5" y="87.1">PIC uP</text>
<text x="88.1" y="87" transform="rotate(-90 88.1 87)">2</text>
<text x="91.7" y="85.3">INIT</text>
<text x="196.4" y="85.2">470</text>
<text x="232.2" y="85.3">COR LED</text>
<text x="246.4" y="85.3">LED GRN</text>
<text x="258.7" y="85.3">R22</text>
<text x="258.7" y="86.9">10K</text>
<text x="49" y="96">R34</text>
<text x="56.1" y="96">0</text>
<text x="139.7" y="94.2">U3</text>
<text x="182.4" y="96">STD LED</text>
<text x="193" y="91.4" transform="rotate(-90 193 91.4)">12</text>
<text x="196.6" y="94.2">D2</text>
<text x="196.6" y="96">LED YEL</text>
<text x="242.8" y="95" transform="rotate(-90 242.8 95)">3</text>
<text x="242.8" y="92.4" transform="rotate(-90 242.8 92.4)">2</text>
<text x="255.2" y="92.4" transform="rotate(-90 255.2 92.4)">2</text>
<text x="257.1" y="92.4">COR</text>
<text x="11.7" y="97.8">P908</text>
<text x="15.2" y="100.6">1</text>
<text x="24.1" y="99.4">RX_AUDIO</text>
<text x="48.6" y="97.9">1</text>
<text x="49" y="101.3">R33</text>
<text x="56.1" y="101.3">0</text>
<text x="57.4" y="97.9">2</text>
<text x="61.8" y="98.7">TX_AUDIO</text>
<text x="102.7" y="100.5">DECODE_AUDIO</text>
<text x="137.5" y="97.9">1</text>
<text x="137.5" y="99.7">2</text>
<text x="137.5" y="96.2">4</text>
<text x="137.5" y="101.5">3</text>
<text x="140.6" y="98.8">IN+</text>
<text x="140.6" y="100.6">IN-</text>
<text x="140.6" y="97">VREF</text>
<text x="151.3" y="97">VDD</text>
<text x="152.6" y="100.6">Q1</text>
<text x="157" y="96.2">18</text>
<text x="157" y="99.7">11</text>
<text x="157" y="101.5">12</text>
<text x="162.8" y="99.6">DTMF_Q1</text>
<text x="162.8" y="101.3">DTMF_Q2</text>
<text x="163.2" y="96.9">+5V</text>
<text x="214.4" y="97.6">CAS</text>
<text x="226.4" y="97.9">1</text>
<text x="229.5" y="96.2">R21</text>
<text x="229.5" y="101.5">10K</text>
<text x="235.2" y="97.9">2</text>
<text x="237.1" y="97.9">2</text>
<text x="246.4" y="97.8">Q2</text>
<text x="246.4" y="99.6">2N3904</text>
<text x="15.2" y="102.3">2</text>
<text x="15.2" y="104.1">3</text>
<text x="15.2" y="105.9">4</text>
<text x="15.2" y="107.7">5</text>
<text x="24.5" y="105.8">+12V</text>
<text x="48.6" y="103.3">1</text>
<text x="52.6" y="106.7">JP3</text>
<text x="57.4" y="103.3">2</text>
<text x="63.3" y="102.9">CAS</text>
<text x="121.5" y="105.1">1</text>
<text x="123.7" y="103.1">R29</text>
<text x="130.3" y="105.1">2</text>
<text x="140.6" y="102.3">GS</text>
<text x="152.6" y="102.3">Q2</text>
<text x="152.6" y="104.1">Q3</text>
<text x="152.6" y="105.9">Q4</text>
<text x="157" y="103.3">13</text>
<text x="157" y="105.1">14</text>
<text x="162.8" y="103.1">DTMF_Q3</text>
<text x="162.8" y="104.9">DTMF_Q4</text>
<text x="178.8" y="106.7">R27</text>
<text x="193" y="103.9" transform="rotate(-90 193 103.9)">32</text>
<text x="196.4" y="106.7">Q6</text>
<text x="212.6" y="104.9">CAS/COR ISOLATION</text>
<text x="242.8" y="103" transform="rotate(-90 242.8 103)">1</text>
<text x="15.2" y="109.5">6</text>
<text x="15.2" y="111.2">7</text>
<text x="15.2" y="113">8</text>
<text x="24.1" y="111.8">DELAYED_PTT 1</text>
<text x="24.1" y="108.3">NORMAL_PTT</text>
<text x="24.1" y="110.2">PL_ENC</text>
<text x="38.4" y="110.2">R32</text>
<text x="45" y="112.2">2</text>
<text x="50.4" y="108.6">1</text>
<text x="50.8" y="112">JUMPER</text>
<text x="57.4" y="108.6">2</text>
<text x="63.3" y="108.3">PTT</text>
<text x="123.7" y="108.4">100K</text>
<text x="129" y="110.9">+5V</text>
<text x="136.6" y="110.4">10</text>
<text x="140.6" y="111.2">OE</text>
<text x="150" y="111.2">ST/GT</text>
<text x="151.5" y="109.5">STD</text>
<text x="151.6" y="113">EST</text>
<text x="157" y="112.2">16</text>
<text x="157" y="108.6">15</text>
<text x="157" y="110.4">17</text>
<text x="162.8" y="108.4">DTMF_STD</text>
<text x="171.7" y="112">+5V</text>
<text x="176.6" y="108.6">1</text>
<text x="178.8" y="112">10K</text>
<text x="185.4" y="108.6">2</text>
<text x="187.3" y="108.6">2</text>
<text x="193" y="111.9" transform="rotate(-90 193 111.9)">1</text>
<text x="196.4" y="108.3">2N7000</text>
<text x="240.7" y="109.9">VLED</text>
<text x="242.8" y="112.8" transform="rotate(-90 242.8 112.8)">1</text>
<text x="11.7" y="117.3">HEADER 9</text>
<text x="11.7" y="119.1">REPEATER</text>
<text x="15.2" y="114.8">9</text>
<text x="38.4" y="115.6">0</text>
<text x="137.5" y="119.3">8</text>
<text x="137.5" y="117.5">7</text>
<text x="140.6" y="118.4">OSC1</text>
<text x="153.1" y="116.6">IC</text>
<text x="153.1" y="118.4">IC</text>
<text x="157" y="119.3">9</text>
<text x="157" y="115.7">5</text>
<text x="157" y="117.5">6</text>
<text x="173.4" y="114.5" transform="rotate(-90 173.4 114.5)">1</text>
<text x="176.9" y="117.3">C7</text>
<text x="176.9" y="118.9">0.1uF</text>
<text x="246.2" y="115.6">R4</text>
<text x="246.2" y="117.2">470</text>
<text x="11.7" y="120.9">CONNECTOR</text>
<text x="22.4" y="124.1">+12V</text>
<text x="49" y="122.7">TS-64</text>
<text x="49" y="124.7">BYPASS</text>
<text x="139.7" y="122.7">M-8870-01</text>
<text x="140.6" y="120.1">OSC2</text>
<text x="151.5" y="120.1">VSS</text>
<text x="173.4" y="123.4" transform="rotate(-90 173.4 123.4)">1</text>
<text x="173.4" y="120.8" transform="rotate(-90 173.4 120.8)">2</text>
<text x="242.8" y="123.4" transform="rotate(-90 242.8 123.4)">12</text>
<text x="253.5" y="122.7">+5V</text>
<text x="255.2" y="125.2" transform="rotate(-90 255.2 125.2)">1</text>
<text x="11.7" y="126.2">JTS64</text>
<text x="15.2" y="129">1</text>
<text x="15.2" y="130.8">2</text>
<text x="24.1" y="131.6">RX_AUDIO</text>
<text x="24.1" y="129.8">RX_AUDIO</text>
<text x="39.7" y="129.9">1</text>
<text x="40.1" y="126.2">JP2</text>
<text x="40.1" y="128">JUMPER</text>
<text x="46.8" y="129.9">2</text>
<text x="49" y="126.7">JUMPER</text>
<text x="56.1" y="131.6">C6</text>
<text x="123.3" y="131.7">1</text>
<text x="126.4" y="129.9">Y1</text>
<text x="130.3" y="131.7">2</text>
<text x="135.7" y="131.7">1</text>
<text x="137.9" y="129.8">C22</text>
<text x="141" y="131.7">2</text>
<text x="141.5" y="126.2">DTMF DECODER</text>
<text x="143.3" y="131.6">PICCLK</text>
<text x="176.9" y="126.2">R12</text>
<text x="176.9" y="127.8">470K</text>
<text x="232.2" y="126.2">PL</text>
<text x="232.2" y="128.3">DECODE</text>
<text x="232.2" y="130.3">LED</text>
<text x="246.4" y="126.2">D4</text>
<text x="246.4" y="128">LED GRN</text>
<text x="258.7" y="128">R20</text>
<text x="258.7" y="129.6">10K</text>
<text x="15.2" y="132.6">3</text>
<text x="15.2" y="134.4">4</text>
<text x="15.2" y="136.1">5</text>
<text x="15.2" y="137.9">6</text>
<text x="24.1" y="133.3">FILT_RX_AUDIO</text>
<text x="24.1" y="135.1">PL_DEC</text>
<text x="24.1" y="136.9">PL_ENC</text>
<text x="52.2" y="133.5">1</text>
<text x="56.1" y="133.3" transform="rotate(-90 56.1 133.3)">+</text>
<text x="56.1" y="136.9">1uF</text>
<text x="59.2" y="133.5">2</text>
<text x="63.6" y="134.3">DISC_AUDIO</text>
<text x="123.7" y="135.1">3.579MHz</text>
<text x="137.9" y="135.1">33pF</text>
<text x="173.4" y="133.3" transform="rotate(-90 173.4 133.3)">2</text>
<text x="242.8" y="137.7" transform="rotate(-90 242.8 137.7)">3</text>
<text x="242.8" y="135" transform="rotate(-90 242.8 135)">2</text>
<text x="255.2" y="135" transform="rotate(-90 255.2 135)">2</text>
<text x="257.1" y="134.9">PL_DET</text>
<text x="11.7" y="142.2">HEADER 7</text>
<text x="15.2" y="139.7">7</text>
<text x="214.4" y="140.3">PL_DEC</text>
<text x="226.4" y="140.6">1</text>
<text x="228.6" y="138.7">R9</text>
<text x="235.2" y="140.6">2</text>
<text x="237.1" y="140.6">2</text>
<text x="246.4" y="140.4">Q1</text>
<text x="246.4" y="142.2">2N3904</text>
<text x="11.7" y="145.8">CONNECTOR</text>
<text x="11.7" y="144">TS-64</text>
<text x="22.4" y="149">+5V</text>
<text x="105.5" y="149.5">1</text>
<text x="107.7" y="145.8">U1</text>
<text x="107.7" y="147.6">LM7805CT</text>
<text x="123.2" y="149.5">3</text>
<text x="212.6" y="147.6">PL DECODE</text>
<text x="228.6" y="144">10K</text>
<text x="242.8" y="145.7" transform="rotate(-90 242.8 145.7)">1</text>
<text x="11.7" y="151.1">J3</text>
<text x="15.2" y="153.9">1</text>
<text x="15.2" y="155.7">2</text>
<text x="24.1" y="154.5">CTSEL1</text>
<text x="41.9" y="151.1">P909</text>
<text x="45.4" y="153.9">1</text>
<text x="45.4" y="155.7">2</text>
<text x="66.4" y="153.1">1</text>
<text x="66.4" y="154.8">1</text>
<text x="70.4" y="153.8">X1</text>
<text x="70.4" y="155.6">X2</text>
<text x="78.6" y="150.3">+12V</text>
<text x="86.3" y="151.9" transform="rotate(-90 86.3 151.9)">1</text>
<text x="86.9" y="155">+</text>
<text x="98.7" y="151.9" transform="rotate(-90 98.7 151.9)">1</text>
<text x="99.3" y="155">+</text>
<text x="108.6" y="150.4">IN</text>
<text x="115.6" y="155.8" transform="rotate(-90 115.6 155.8)">GND</text>
<text x="117.6" y="150.4">OUT</text>
<text x="129" y="151.9" transform="rotate(-90 129 151.9)">1</text>
<text x="129.6" y="155">+</text>
<text x="132.9" y="150.3">+5V</text>
<text x="145.4" y="153.8">+5V</text>
<text x="153.5" y="153.1">1</text>
<text x="155.7" y="150.6">JP4</text>
<text x="160.5" y="153.1">2</text>
<text x="166.7" y="154">VLED</text>
<text x="242.8" y="155.4" transform="rotate(-90 242.8 155.4)">2</text>
<text x="244.6" y="152.7">FAN_OUT</text>
<text x="15.2" y="157.5">3</text>
<text x="15.2" y="159.2">4</text>
<text x="15.2" y="161">5</text>
<text x="24.1" y="159.8">OUT2</text>
<text x="24.1" y="161.6">OUT3</text>
<text x="24.1" y="158.1">OUT1</text>
<text x="24.1" y="156.3">CTSEL2</text>
<text x="45.4" y="157.5">3</text>
<text x="45.4" y="159.2">4</text>
<text x="45.4" y="161">5</text>
<text x="54.4" y="161.6">FAN_OUT</text>
<text x="66.4" y="156.6">1</text>
<text x="66.4" y="158.4">1</text>
<text x="66.4" y="160.2">1</text>
<text x="70.4" y="157.4">X3</text>
<text x="70.4" y="159.2">X4</text>
<text x="70.4" y="160.9">X5</text>
<text x="86.3" y="159.9" transform="rotate(-90 86.3 159.9)">2</text>
<text x="89.9" y="156.5">C19</text>
<text x="89.9" y="158.2">220uF</text>
<text x="89.9" y="160">25V</text>
<text x="98.7" y="159.9" transform="rotate(-90 98.7 159.9)">2</text>
<text x="102.4" y="156.5">C20</text>
<text x="102.4" y="158.2">1uF</text>
<text x="114.7" y="159.9" transform="rotate(-90 114.7 159.9)">2</text>
<text x="129" y="159.9" transform="rotate(-90 129 159.9)">2</text>
<text x="132.6" y="156.5">C12</text>
<text x="132.6" y="158.2">1uF</text>
<text x="152.2" y="160">LED ENABLE</text>
<text x="153.9" y="157.4">JUMPER</text>
<text x="214.4" y="159.8">FAN_CTRL</text>
<text x="226.4" y="160.2">1</text>
<text x="228.6" y="158.2">R35</text>
<text x="235.2" y="160.2">2</text>
<text x="237.1" y="160.2">1</text>
<text x="246.4" y="158.2">Q7</text>
<text x="246.4" y="160">IRF510</text>
<text x="15.2" y="162.8">6</text>
<text x="15.2" y="164.6">7</text>
<text x="15.2" y="166.4">8</text>
<text x="24.1" y="163.6">OUT4</text>
<text x="45.4" y="162.8">6</text>
<text x="45.4" y="164.6">7</text>
<text x="45.4" y="166.4">8</text>
<text x="66.4" y="163.7">1</text>
<text x="66.4" y="165.5">1</text>
<text x="70.4" y="164.5">X7</text>
<text x="70.4" y="166">X8</text>
<text x="102.4" y="167.1">VCC SOURCE</text>
<text x="212.6" y="165.3">FAN DRIVER</text>
<text x="228.6" y="163.6">100</text>
<text x="242.8" y="163.5" transform="rotate(-90 242.8 163.5)">3</text>
<text x="262.4" y="167.1">PCB REV B</text>
<text x="11.7" y="168.9">HEADER 8</text>
<text x="11.7" y="170.7">EXPANSION</text>
<text x="11.7" y="172.7">CONNECTOR</text>
<text x="41.9" y="168.9">HEADER 8</text>
<text x="41.9" y="170.7">EXPANSION</text>
<text x="41.9" y="172.7">CONNECTOR</text>
<text x="81.4" y="168.6">+5V</text>
<text x="11.7" y="177.8">J1</text>
<text x="82.7" y="175" transform="rotate(-90 82.7 175)">1</text>
<text x="83.3" y="178.1">+</text>
<text x="86.4" y="179.6">C13</text>
<text x="95.2" y="176.8" transform="rotate(-90 95.2 176.8)">1</text>
<text x="98.7" y="179.6">C15</text>
<text x="107.6" y="176.8" transform="rotate(-90 107.6 176.8)">1</text>
<text x="111.1" y="179.6">C16</text>
<text x="120.1" y="176.8" transform="rotate(-90 120.1 176.8)">1</text>
<text x="123.5" y="179.6">C21</text>
<text x="132.5" y="176.8" transform="rotate(-90 132.5 176.8)">1</text>
<text x="136" y="179.6">C14</text>
<text x="145" y="174.2">NOTES:</text>
<text x="145" y="179.6">2.) ALL RESISTORS ARE 1/4W</text>
<text x="145" y="177.8">1.) VLED = +5V FOR LED POWER</text>
<text x="175.3" y="174.2">THIS DRAWING CONTAINS</text>
<text x="175.3" y="176">PROPRIETARY INFORMATION WHICH</text>
<text x="175.3" y="177.8">IS THE CONFIDENTIAL PROPERTY</text>
<text x="175.3" y="179.6">OF NHRC LLC. IT SHALL NOT BE</text>
<text x="210.8" y="174.2">444 Micol Road</text>
<text x="210.8" y="176">Pembroke, NH 03275</text>
<text x="210.8" y="177.8">603-485-2248</text>
<text x="210.8" y="179.6">http://www.nhrc.net</text>
<text x="15.2" y="180.6">1</text>
<text x="15.2" y="182.4">2</text>
<text x="15.2" y="184.1">3</text>
<text x="24.1" y="181.3">CAS</text>
<text x="38.7" y="180.5">TX_AUDIO</text>
<text x="82.7" y="183" transform="rotate(-90 82.7 183)">2</text>
<text x="86.4" y="181.3">22uF</text>
<text x="95.2" y="183" transform="rotate(-90 95.2 183)">2</text>
<text x="98.7" y="181.2">0.1uF</text>
<text x="107.6" y="183" transform="rotate(-90 107.6 183)">2</text>
<text x="111.1" y="181.2">0.1uF</text>
<text x="120.1" y="183" transform="rotate(-90 120.1 183)">2</text>
<text x="123.5" y="181.2">0.1uF</text>
<text x="132.5" y="183" transform="rotate(-90 132.5 183)">2</text>
<text x="136" y="181.2">0.1uF</text>
<text x="145" y="181.3">5% TOL. UNLESS OTHERWISE</text>
<text x="145" y="183.1">STATED.</text>
<text x="145" y="184.9">3.) ALL CAPACITORS ARE 16V</text>
<text x="175.3" y="181.3">COPIED, REPRODUCED, DISCLOSED,</text>
<text x="175.3" y="183.1">PUBLISHED OR USED IN PART OR</text>
<text x="175.3" y="184.9">WHOLE WITHOUT THE EXPRESSED</text>
<text x="209.1" y="181.3">Title</text>
<text x="11.7" y="186.7">HEADER 3</text>
<text x="102.4" y="188.5">BYPASS CAPS</text>
<text x="145" y="186.7">ELECTROLYTIC / 50V CERAMIC</text>
<text x="145" y="188.5">UNLESS OTHERWISE STATED.</text>
<text x="175.3" y="186.7">WRITTEN PERMISSION OF NHRC LLC.</text>
<text x="175.3" y="188.5">SPECIFICATIONS SUBJECT TO CHANGE</text>
<text x="175.3" y="190.2">WITHOUT NOTICE OR OBLIGATION.</text>
<text x="209.1" y="186.7">Size</text>
<text x="210.8" y="188.5">B</text>
<text x="216.2" y="188.5">NHRC-3/M2+ (Digital)</text>
<text x="216.2" y="186.7">Document Number</text>
<text x="249.9" y="188.5">DRAWN BY: N1LTL</text>
<text x="267.7" y="186.7">Rev</text>
<text x="269.5" y="188.5">B</text>
<text x="209.1" y="192">Date:</text>
<text x="216.2" y="192">Thursday, October 23, 2003</text>
<text x="244.6" y="192">Sheet</text>
<text x="253.5" y="192">1</text>
<text x="258.8" y="192">of</text>
<text x="264.2" y="192">2</text>
</g>
<g font-size="1.3" fill="#31282a">
<text x="23" y="23">1</text>
<text x="56.2" y="23">2</text>
<text x="89.6" y="23">3</text>
<text x="123" y="23">4</text>
<text x="156.3" y="23">5</text>
<text x="189.6" y="23">6</text>
<text x="222.9" y="23">7</text>
<text x="256.3" y="23">8</text>
<text x="5.1" y="45.6">A</text>
<text x="273.6" y="45.6">A</text>
<text x="5.1" y="87.8">B</text>
<text x="273.6" y="87.8">B</text>
<text x="5.1" y="130">C</text>
<text x="273.6" y="130">C</text>
<text x="5.1" y="172.3">D</text>
<text x="273.6" y="172.3">D</text>
<text x="23" y="193.7">1</text>
<text x="56.2" y="193.7">2</text>
<text x="89.6" y="193.7">3</text>
<text x="123" y="193.7">4</text>
<text x="156.3" y="193.7">5</text>
<text x="189.6" y="193.7">6</text>
<text x="222.9" y="193.7">7</text>
<text x="256.3" y="193.7">8</text>
</g>
</svg>
